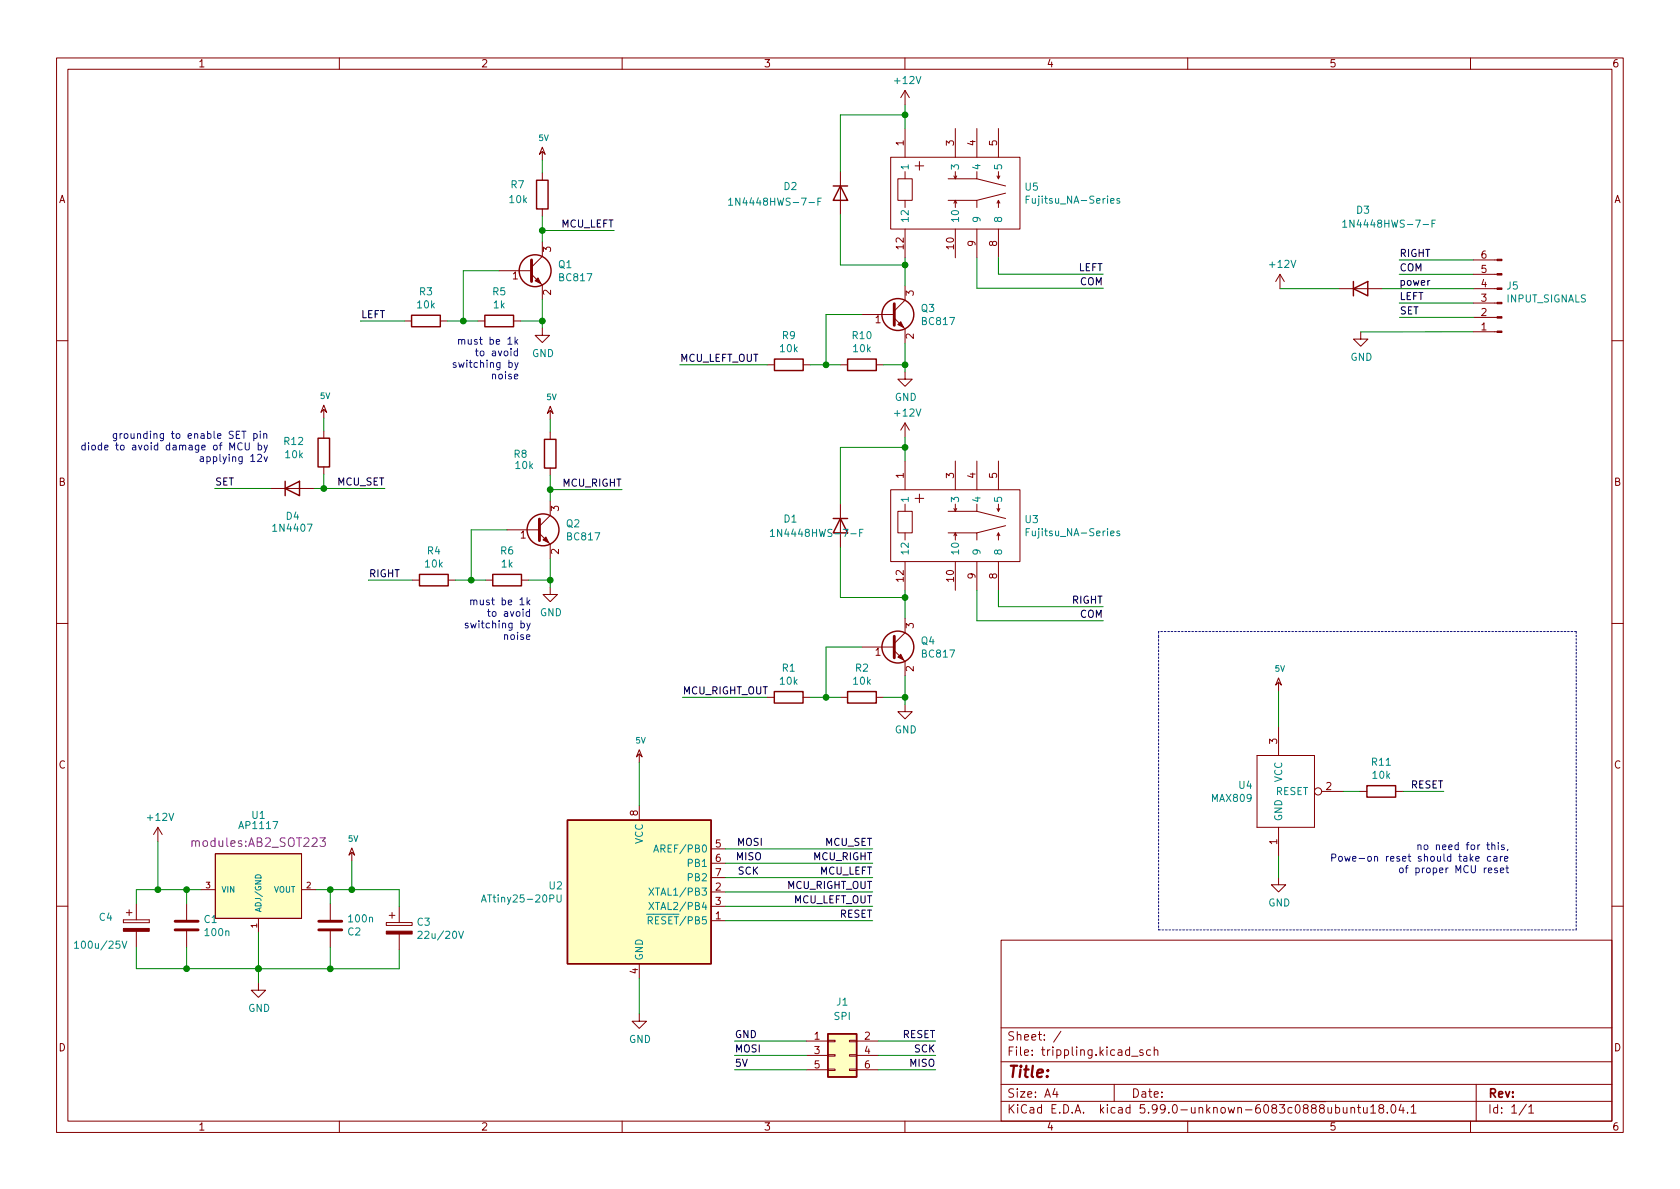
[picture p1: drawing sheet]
<svg xmlns="http://www.w3.org/2000/svg" width="297mm" height="210mm" viewBox="0 0 297 210" stroke-linecap="round" stroke-linejoin="round" font-family="sans-serif">
<g fill="none" stroke="#840000" stroke-width=".18">
<path d="M10 10.2h277v190.1h-277zM12 12.2h273v186.1h-273zM60 10.2v2M110 10.2v2M160 10.2v2M160 16v2.5M160 16l-.7 1.3M160 16l.8 1.3M210 10.2v2M260 10.2v2M95.9 26l.5 1.3-.5-.5-.5 .5zM95.9 26.8v1.5"/>
<path d="M95.9 30.6v1.3M95.9 37v1.2M148.6 30.3v7.7M157.5 27.8h22.8v12.7h-22.8zM158.7 31.6h2.6v3.8h-2.6zM160 22.7v5.1M160 30.3v1.3M160 35.4v1.3M161.8 29.3h1.5M162.6 28.6v1.5M167.6 35.4h5.1v1.3M168.7 35.9l.2-.5 .3 .5"/>
<path d="M168.7 31.1l.2 .5 .3-.5M168.9 22.7v5.1M168.9 30.3v1.3M168.9 35.4v1.3M172.7 30.3v1.3h-5.1M172.7 22.7v5.1M172.7 31.6l5.1 1.3M176.3 35.9l.2-.5 .3 .5M176.3 31.1l.2 .5 .3-.5M176.5 22.7v5.1M176.5 30.3v1.3M176.5 35.4v1.3"/>
<path d="M177.8 34.2l-5.1 1.2M71.5 56.8h1.3M77.9 56.8h1.2M84.5 56.8h1.2M88.3 47.9h5.7M90.8 56.8h1.3M94 48.5l1.9 1.9v2.6M95.9 58v1.3h1.3l-1.3 1.3-1.3-1.3h1.3M95.9 42.8v2.5l-1.9 1.9M152.4 55.6h5.7M158.1 56.3l1.9 1.9v2.5M160 40.5v5.1"/>
<path d="M160 50.5v2.6l-1.9 1.9M168.9 40.5v5.1M172.7 40.5v5.1M176.5 40.5v5.1M226.3 48.5l-.7 1.3M226.3 48.5v2.5M226.3 48.5l.8 1.3M236.8 51h7.6M240.6 58.7v1.3h1.3l-1.3 1.2-1.3-1.2h1.3M260.5 51h4.2M260.5 46h4.2M260.5 48.5h4.2"/>
<path d="M260.5 53.6h4.2M260.5 56.1h4.2M260.5 58.7h4.2M10 60.2h2M57.3 71.6l.5 1.3-.5-.5-.6 .5zM57.3 72.4v1.5M57.3 76.2v1.3M97.3 71.9l.5 1.2-.5-.5-.5 .5zM97.3 72.6v1.5M97.3 76.4v1.3M135.7 64.5h1.2M142 64.5h1.3"/>
<path d="M148.6 64.5h1.3M154.9 64.5h1.3M160 65.8v1.3h1.3l-1.3 1.2-1.3-1.2h1.3M160 74.8v2.5M160 74.8l-.7 1.3M160 74.8l.8 1.3M285 60.2h2M47.9 86.4h7.6M57.3 82.6v1.2M89.7 93.7h5.7M95.4 94.3l1.9 1.9v2.6M97.3 82.8v1.2"/>
<path d="M97.3 88.6v2.6l-1.9 1.9M148.6 89.1v7.7M157.5 86.6h22.8v12.7h-22.8zM158.7 90.4h2.6v3.8h-2.6zM160 81.5v5.1M160 89.1v1.3M160 94.2v1.3M160 99.3v5.1M161.8 88.1h1.5M162.6 87.4v1.5M167.6 94.2h5.1v1.3M168.7 94.7l.2-.5 .3 .5"/>
<path d="M168.7 89.9l.2 .5 .3-.5M168.9 81.5v5.1M168.9 89.1v1.3M168.9 94.2v1.3M168.9 99.3v5.1M172.7 89.1v1.3h-5.1M172.7 90.4l5.1 1.3M172.7 81.5v5.1M172.7 99.3v5.1M176.3 94.7l.2-.5 .3 .5M176.3 89.9l.2 .5 .3-.5M176.5 81.5v5.1"/>
<path d="M176.5 89.1v1.3M176.5 94.2v1.3M176.5 99.3v5.1M177.8 93l-5.1 1.2M10 110.2h2M72.9 102.6h1.3M79.2 102.6h1.3M85.9 102.6h1.2M92.2 102.6h1.3M97.3 103.9v1.2h1.3l-1.3 1.3-1.3-1.3h1.3M152.4 114.4h5.7M158.1 115.1l1.9 1.9v2.5"/>
<path d="M160 109.3v2.6l-1.9 1.9M226.1 119.9l.5 1.3-.5-.6-.5 .6zM285 110.2h2M113 132.6l.5 1.3-.5-.6-.5 .6zM113 133.3v1.6M135.6 123.3h1.3M142 123.3h1.3M148.6 123.3h1.3M154.9 123.3h1.3M160 124.6v1.3h1.3l-1.3 1.2-1.3-1.2h1.3M222.2 133.6v12.7zM222.2 133.6h10.2z"/>
<path d="M226.1 120.6v1.6M226.1 128.5v5.1M232.4 133.6v12.7zM233.7 139.9h3.8M240.4 139.9h1.3M246.8 139.9h1.2M24.1 159.9v2.8M27.9 146.3l-.7 1.3M27.9 146.3v2.5M27.9 146.3l.8 1.3M33 159.9v2.8M35.5 157.3h2.6"/>
<path d="M38.1 151h15.2v11.4h-15.2zM53.3 157.3h2.6M58.4 159.9v2.8M62.2 150l.5 1.2-.5-.5-.5 .5zM62.2 150.7v1.5M113 142.5v2.5M125.7 157.7h2.6M125.7 150.1h2.6M125.7 152.6h2.6M125.7 155.2h2.6M222.2 146.3h10.2zM226.1 155.2v1.3h1.2l-1.2 1.2-1.3-1.2h1.3"/>
<path d="M226.1 146.3v5.1M10 160.2h2M21.8 162.7v.5zM21.8 163.2h4.6zM21.8 162.7h4.6zM22.3 161.4h1M22.8 160.9v1M24.1 164.7v2.8M26.4 162.7v.5zM33 164.7v2.8M45.7 173.8v1.3h1.3l-1.3 1.3-1.3-1.3h1.3M45.7 162.4v2.5"/>
<path d="M58.4 164.7v2.8M68.3 163.1h4.6v.5h-4.6zM68.8 161.9h1M69.3 161.4v1M70.6 160.3v2.8M70.6 165.2v2.8M113 179.3v1.3h1.3l-1.3 1.3-1.2-1.3h1.2M113 170.4v2.6M125.7 162.8h2.6M125.7 160.3h2.6M177 166.3h108v32h-108zM285 160.2h2"/>
<path d="M60 198.3v2M110 198.3v2M142.6 184.1h3.8M142.6 186.6h3.8M142.6 189.2h3.8M146.4 189h1.3v.3h-1.3zM146.4 186.5h1.3v.3h-1.3zM146.4 184h1.3v.2h-1.3zM150.2 189h1.3v.3h-1.3zM150.2 186.5h1.3v.3h-1.3zM150.2 184h1.3v.2h-1.3zM151.5 184.1h3.8"/>
<path d="M151.5 186.6h3.8M151.5 189.2h3.8M160 198.3v2M177 194.8h108M177 191.8h108M177 187.8h108M177 181.8h108M186.5 192.5l-.4 1h1M186.9 193v1M187.6 182.4l-1.3 1.9M197 191.8v3M200.1 186.8h1.1"/>
<path d="M202.1 185.7l-.4-.1-.2 .2 .1 .3 .5 .1v.4h-.6M203.4 185.7l-.4-.1-.3 .3v.4l.2 .3h.5M204.1 185.8l.2-.2 .3 .1 .1 .9M204.1 185.1v1.5M210 198.3v2M236.1 195.9l.5-.1 .3 .3v.4l-.2 .3h-.6M237.5 195.8l.1 1h.3l.2-.1M238.1 195.8v1M238.9 196l.2-.2 .3 .1 .1 .9M238.9 195.8v1M240 195.8h.6M240.2 195.3v1.3l.4 .2"/>
<path d="M241.1 195.8v1h.4l.2-.1M241.7 195.8v1M242.4 195.8l.4-.5v1.5M242.4 196.8h.8M244.1 196l-.3-.3 .1-.2 .2-.2 .4 .1 .1 .2v.2l-.7 .2-.1 .3 .1 .4 .2 .1h.3l.2-.3v-.4l-.2-.1M245.3 196.7v.1M246.1 195.4l.2-.1a.81 .81 0 0 1 .6 .7 .81 .81 0 0 1-.3 .8h-.2a.81 .81 0 0 1-.5-.6 .81 .81 0 0 1 .2-.8zM247.7 195.3l-.3 1h.9M248.1 195.8v1M248.9 196.7v.1M249.5 195.8l.4-.5v1.5M249.5 196.8h.9"/>
<path d="M260 198.3v2M261 191.8v6.5M269.9 195.3l-1.3 1.9M270.3 195.8l.4-.5v1.5M270.3 196.8h.9"/>
<circle cx="233" cy="139.9" r=".63"/>
</g>
<g fill="none" stroke="#840000" stroke-width=".25">
<path d="M94.9 31.9h2v5.1h-2zM147.3 32.9h2.6M148.6 32.9l1.3 2.5h-2.6zM72.8 55.7h5.1v2.1h-5.1zM85.7 55.7h5.1v2.1h-5.1zM239.3 51l2.5-1.2v2.5zM239.3 49.8v2.5M56.2 77.5h2.1v5.1h-2.1zM96.3 77.7h2v5.1h-2zM136.9 63.5h5.1v2h-5.1zM149.9 63.5h5v2h-5zM50.4 86.4l2.6-1.3v2.5z"/>
<path d="M50.4 85.1v2.5M147.3 91.7h2.6M148.6 91.7l1.3 2.5h-2.6zM74.2 101.6h5v2h-5zM87.1 101.6h5.1v2h-5.1zM136.9 122.3h5.1v2h-5.1zM149.9 122.3h5v2h-5zM241.7 138.9h5.1v2.1h-5.1zM100.3 145h25.4v25.4h-25.4zM146.4 182.8h5.1v7.6h-5.1z"/>
<circle cx="94.6" cy="47.9" r="2.82"/>
<circle cx="158.7" cy="55.6" r="2.82"/>
<circle cx="96" cy="93.7" r="2.82"/>
<circle cx="158.7" cy="114.4" r="2.82"/>
</g>
<g fill="none" stroke="#008484" stroke-width=".18">
<path d="M128.8 35.4l.4-.4v1.3M128.8 36.3h.7M144.6 35.6h.4M145.2 35h-.6v1.3M181.4 35.3h.5M182 34.7h-.6v1.2M196.4 35.5l.6-.1-.1-.2-.3-.1-.2 .2v.6h.5M197.9 35.2l-.3-.1-.1 .2v.2l.4 .1v.3h-.4M237.4 39.3l.4-.4v1.3M253.2 39.5h.4M253.8 38.9h-.6v1.3M237.4 40.2h.7"/>
<path d="M136.2 94l.4-.4v1.3M136.2 94.9h.7M152 94.2h.4M152.6 93.6h-.6v1.3M181.4 94.1h.5M182 93.5h-.6v1.2M196.4 94.3l.6-.1-.1-.2-.3-.1-.2 .2v.6h.5M197.9 94l-.3-.1-.1 .2v.2l.4 .1v.3h-.4M45.2 154.9a.54 .54 0 0 1 .6-.2 .54 .54 0 0 1 .4 .6h-1.1zM85.1 159.5l.4-1.3 .5 1.3M85.2 159.2h.6M98.5 158.2v1.1l.2 .2h.3l.2-.2v-1.1"/>
<path d="M114.7 157l.9 1.3M114.7 159.6l.9 1.2M115.6 150.7l.4-1.3 .4 1.3M115.6 157l-.9 1.3M115.6 159.6l-.9 1.2M115.7 150.3h.6M13.2 166.8l.3-.4v1.3M13.2 167.7h.7M21.6 166.4l.4 1.3 .4-1.3M73.9 164.8l.5-.1 .2 .3-.8 .9h.8M81.1 164.7l.4 1.2 .4-1.2M114.3 161.7h1.3"/>
<path d="M114.6 162.8l.6-.1 .1-.2v-.3l-.7-.1v1.3M114.9 162.8l.4 .6"/>
</g>
<path d="M94 46v3.8M158.1 53.7v3.8M95.4 91.8v3.8M158.1 112.5v3.8M31 162.9h4M31 164.4h4M56.4 162.9h4M56.4 164.4h4" fill="none" stroke="#840000" stroke-width=".51"/>
<g fill="#840000" stroke="#840000" stroke-width=".18">
<path d="M158.7 116.2l.6-.5 .5 1z"/>
<path d="M96 95.5l.5-.5 .5 1z"/>
<path d="M264.7 45.8h.9v.3h-.9z"/>
<path d="M264.7 48.4h.9v.2h-.9z"/>
<path d="M264.7 50.9h.9v.3h-.9z"/>
<path d="M264.7 53.5h.9v.2h-.9z"/>
<path d="M264.7 56h.9v.3h-.9z"/>
<path d="M264.7 58.5h.9v.3h-.9z"/>
<path d="M158.7 57.4l.6-.5 .5 1z"/>
<path d="M68.3 164.7h4.6v.5h-4.6z"/>
<path d="M21.8 164.2h4.6v.5h-4.6z"/>
<path d="M94.6 49.7l.5-.6 .5 1.1z"/>
</g>
<g fill="#ffffc2" stroke="#ffffc2" stroke-width=".18">
<path d="M146.4 182.8h5.1v7.6h-5.1z"/>
<path d="M100.3 145h25.4v25.4h-25.4z"/>
<path d="M38.1 151h15.2v11.4h-15.2z"/>
</g>
<path d="M56.6 148.2h.9l-.5 .5 .5 .2v.6l-.3 .2h-.4l-.2-.2" fill="none" stroke="#840084" stroke-width=".18"/>
<g fill="none" stroke="#0000c2" stroke-width=".18">
<path d="M15.1 78.8l-.4-.1-.2 .3 .1 .5h.5M15.1 78.3v1.3M15.7 78.3v.1M15.7 78.7v.9M16.3 78.8l.3-.1 .3 .3v.3l-.3 .3-.3-.1-.1-.2zM18 78.8l-.4-.1-.2 .3 .1 .5h.5M18 78.3v1.3M18.5 79.1l.6-.1-.1-.2-.3-.1-.2 .2 .1 .6h.4M20.6 76.7v1l-.2 .2h-.3M20.6 76.7h-.3l-.3 .2 .1 .6h.5M21.2 76.7v.8M21.6 76.7l-.4 .2"/>
<path d="M22.1 76.7h.3l.2 .2v.4l-.2 .2h-.3l-.1-.2zM46.6 76.8l.2-.1h.3l.1 .8M46.6 76.7v.8M46.7 78.7l.3 .9M47.3 78.7l-.4 1.2-.2 .1M80.6 64.2l-.3-.1-.2 .2 .1 .2 .4 .1v.3h-.5M81.1 60.1l.2-.1 .3 .1v.8M81.1 60v.9M81.6 60.2l.2-.2 .3 .1 .1 .8M84.1 62.1h.4M84.2 61.6v1.1l.3 .2M91.6 64.1l-.4 1.2-.2 .1"/>
<path d="M35.4 80.8h.5l.1 .8M36 81.1h-.4l-.2 .2 .2 .3h.4M82.7 110.3l-.3-.1-.1 .2v.2l.4 .1v.3h-.4M83.2 106.2l.2-.1 .3 .1 .1 .8M83.2 106.1v.9M83.8 106.3l.2-.2 .3 .1v.8M86.2 108.1h.5M86.4 107.7v1.1l.3 .2M93.7 110.2l-.4 1.1-.2 .2M235.5 151.7l.6-.1 .1-.2-.1-.3-.6-.1v1.3M236.8 151.5l.3-.1 .2 .3v.3l-.2 .3-.3-.1-.1-.2zM237.8 151.4l.2 .9 .2-.6 .3 .6 .2-.9"/>
<path d="M239.2 151.9l.6-.2-.1-.2-.4-.1-.1 .2v.6h.5M247.6 153.5h.3l.2 .2v.4l-.2 .2h-.3l-.2-.2zM248.5 153.5h.5M249 153.1l-.4 .1v1.1M250.7 149.5l.2-.1 .3 .1v.7M250.7 149.4v.8M251.9 149.5l.3-.1 .3 .2v.4l-.3 .2h-.3l-.1-.2zM266 151.9l.6-.2v-.2l-.4-.1-.2 .2 .1 .6h.5M266.2 153.5h.5M266.4 153.1v1.1l.3 .1M266.6 150.2l-.1 .2"/>
</g>
<path d="M204.9 111.7v.8M204.9 112.5v51.9M278.7 111.7h-73.8M204.9 164.4h73.8M278.7 164.4v-52.7" fill="none" stroke="#0000c2" stroke-width=".18" stroke-dasharray=".3 .3"/>
<g fill="none" stroke="#008400" stroke-width=".18">
<path d="M160 18.5v4.2M95.9 28.3v2.3M95.9 38.2v4.6M148.6 38v8.9h11.4M160 20.3h-11.4v10M63.8 56.8h7.7M79.1 56.8h5.4M88.3 47.9h-6.4v8.9M92.1 56.8h3.8M95.9 53v5M95.9 40.8h12.7M152.4 55.6h-6.4v8.9"/>
<path d="M160 45.6v4.9M172.7 45.6v5.4h22.4M176.5 45.6v2.9h18.5M226.3 51h10.5M244.4 51h16.1M247.4 46h13.1M247.4 48.5h13.1M247.4 53.6h13.1M247.4 56.1h13.1M260.5 58.7h-19.9M57.3 73.9v2.3M97.3 74.1v2.3"/>
<path d="M120.2 64.5h15.5M143.3 64.5h5.3M156.2 64.5h3.8M160 60.7v5.1M160 77.3v4.2M160 79.1h-11.4v10M38 86.4h9.9M55.5 86.4h12.5M57.3 83.8v2.6M89.7 93.7h-6.4v8.9M97.3 84v4.6M97.3 98.8v5.1"/>
<path d="M97.3 86.6h12.7M148.6 96.8v8.9h11.4M65.2 102.6h7.7M80.5 102.6h5.4M93.5 102.6h3.8M152.4 114.4h-6.4v8.9M160 104.4v4.9M160 119.5v5.1M172.7 104.4v5.4h22.4M176.5 104.4v2.9h18.5M113 134.9v7.6M120.6 123.3h15"/>
<path d="M143.3 123.3h5.3M156.2 123.3h3.8M226.1 122.2v6.3M237.5 139.9h2.9M248 139.9h7.3M27.9 148.8v8.5M33 157.3v2.6M35.5 157.3h-11.4v2.6M55.9 157.3h14.7v3M58.4 157.3v2.6M62.2 152.2v5.1M128.3 157.7h26"/>
<path d="M128.3 155.2h26M128.3 150.1h26M128.3 152.6h26M226.1 151.4v3.8M24.1 167.5v3.8h21.6M33 167.5v3.8M45.7 164.9v8.9M58.4 167.5v3.8M70.6 168v3.3h-24.9M113 173v6.3M128.3 160.3h26M128.3 162.8h26"/>
<path d="M129.9 189.2h12.7M129.9 186.6h12.7M129.9 184.1h12.7M155.3 189.2h10.1M155.3 186.6h10.1M155.3 184.1h10.1"/>
</g>
<g fill="#008400" stroke="#008400" stroke-width=".18">
<circle cx="95.9" cy="40.8" r=".51"/>
<circle cx="160" cy="46.9" r=".51"/>
<circle cx="160" cy="20.3" r=".51"/>
<circle cx="33" cy="171.3" r=".51"/>
<circle cx="33" cy="157.3" r=".51"/>
<circle cx="58.4" cy="157.3" r=".51"/>
<circle cx="27.9" cy="157.3" r=".51"/>
<circle cx="45.7" cy="171.3" r=".51"/>
<circle cx="58.4" cy="171.3" r=".51"/>
<circle cx="160" cy="123.3" r=".51"/>
<circle cx="146.1" cy="123.3" r=".51"/>
<circle cx="160" cy="64.5" r=".51"/>
<circle cx="146.1" cy="64.5" r=".51"/>
<circle cx="160" cy="79.1" r=".51"/>
<circle cx="160" cy="105.7" r=".51"/>
<circle cx="95.9" cy="56.8" r=".51"/>
<circle cx="81.9" cy="56.8" r=".51"/>
<circle cx="57.3" cy="86.4" r=".51"/>
<circle cx="97.3" cy="86.6" r=".51"/>
<circle cx="97.3" cy="102.6" r=".51"/>
<circle cx="62.2" cy="157.3" r=".51"/>
<circle cx="83.3" cy="102.6" r=".51"/>
</g>
<text font-size="2.8" fill="#840000" x="178" y="190.6">Title:</text>
<text font-size="2.1" fill="#840084" x="34.3" y="149.8">modules:AB2_SOT223</text>
<g font-size="2.1" fill="#840000">
<text x="178" y="184">Sheet: /</text>
<text x="178" y="186.7">File: trippling.kicad_sch</text>
<text x="178" y="196.9">KiCad E.D.A. kicad 5.99.0-unknown-6083c0888ubuntu18.04.1</text>
<text x="178" y="194.1">Size: A4</text>
<text x="200" y="194.1">Date:</text>
<text x="263" y="194.1">Rev:</text>
<text x="263" y="196.9">Id: 1/1</text>
</g>
<g font-size="1.8" fill="#840000">
<text x="35" y="11.9">1</text>
<text x="85" y="11.9">2</text>
<text x="135" y="11.9">3</text>
<text x="185" y="11.9">4</text>
<text x="235" y="11.9">5</text>
<text x="285" y="11.9">6</text>
<text x="159.8" y="25.8" transform="rotate(-90 159.8 25.8)">1</text>
<text x="168.7" y="25.8" transform="rotate(-90 168.7 25.8)">3</text>
<text x="172.5" y="25.8" transform="rotate(-90 172.5 25.8)">4</text>
<text x="176.3" y="25.8" transform="rotate(-90 176.3 25.8)">5</text>
<text x="10.3" y="35.9">A</text>
<text x="285.3" y="35.9">A</text>
<text x="97.4" y="44.6" transform="rotate(-90 97.4 44.6)">3</text>
<text x="159.8" y="44" transform="rotate(-90 159.8 44)">12</text>
<text x="168.7" y="44" transform="rotate(-90 168.7 44)">10</text>
<text x="172.5" y="43.5" transform="rotate(-90 172.5 43.5)">9</text>
<text x="176.3" y="43.5" transform="rotate(-90 176.3 43.5)">8</text>
<text x="261.9" y="45.7">6</text>
<text x="90.6" y="49.4">1</text>
<text x="97.4" y="52.2" transform="rotate(-90 97.4 52.2)">2</text>
<text x="161.5" y="52.3" transform="rotate(-90 161.5 52.3)">3</text>
<text x="261.9" y="53.3">3</text>
<text x="261.9" y="50.8">4</text>
<text x="261.9" y="48.3">5</text>
<text x="154.8" y="57.1">1</text>
<text x="161.5" y="59.9" transform="rotate(-90 161.5 59.9)">2</text>
<text x="261.9" y="58.4">1</text>
<text x="261.9" y="55.9">2</text>
<text x="10.3" y="85.9">B</text>
<text x="159.8" y="84.6" transform="rotate(-90 159.8 84.6)">1</text>
<text x="168.7" y="84.6" transform="rotate(-90 168.7 84.6)">3</text>
<text x="172.5" y="84.6" transform="rotate(-90 172.5 84.6)">4</text>
<text x="176.3" y="84.6" transform="rotate(-90 176.3 84.6)">5</text>
<text x="285.3" y="85.9">B</text>
<text x="92" y="95.2">1</text>
<text x="98.8" y="90.4" transform="rotate(-90 98.8 90.4)">3</text>
<text x="98.8" y="98" transform="rotate(-90 98.8 98)">2</text>
<text x="159.8" y="102.8" transform="rotate(-90 159.8 102.8)">12</text>
<text x="168.7" y="102.8" transform="rotate(-90 168.7 102.8)">10</text>
<text x="172.5" y="102.3" transform="rotate(-90 172.5 102.3)">9</text>
<text x="176.3" y="102.3" transform="rotate(-90 176.3 102.3)">8</text>
<text x="161.5" y="111.1" transform="rotate(-90 161.5 111.1)">3</text>
<text x="154.8" y="115.9">1</text>
<text x="161.5" y="118.7" transform="rotate(-90 161.5 118.7)">2</text>
<text x="225.8" y="131.6" transform="rotate(-90 225.8 131.6)">3</text>
<text x="10.3" y="135.9">C</text>
<text x="285.3" y="135.9">C</text>
<text x="234.5" y="139.7">2</text>
<text x="112.8" y="144.3" transform="rotate(-90 112.8 144.3)">8</text>
<text x="126.5" y="149.9">5</text>
<text x="225.8" y="149.3" transform="rotate(-90 225.8 149.3)">1</text>
<text x="126.5" y="152.4">6</text>
<text x="126.5" y="154.9">7</text>
<text x="126.5" y="157.5">2</text>
<text x="126.5" y="160">3</text>
<text x="126.5" y="162.6">1</text>
<text x="112.8" y="172.2" transform="rotate(-90 112.8 172.2)">4</text>
<text x="10.3" y="185.9">D</text>
<text x="144" y="183.8">1</text>
<text x="152.9" y="183.8">2</text>
<text x="285.3" y="185.9">D</text>
<text x="144" y="186.4">3</text>
<text x="144" y="188.9">5</text>
<text x="152.9" y="186.4">4</text>
<text x="152.9" y="188.9">6</text>
<text x="35" y="199.9">1</text>
<text x="85" y="199.9">2</text>
<text x="135" y="199.9">3</text>
<text x="185" y="199.9">4</text>
<text x="235" y="199.9">5</text>
<text x="285" y="199.9">6</text>
</g>
<g font-size="1.8" fill="#008484">
<text x="158.3" y="14.8">+12V</text>
<text x="160.7" y="29.8" transform="rotate(-90 160.7 29.8)">1</text>
<text x="169.5" y="29.8" transform="rotate(-90 169.5 29.8)">3</text>
<text x="173.4" y="29.8" transform="rotate(-90 173.4 29.8)">4</text>
<text x="177.2" y="29.8" transform="rotate(-90 177.2 29.8)">5</text>
<text x="90.1" y="35.9">10k</text>
<text x="90.4" y="33.3">R7</text>
<text x="138.6" y="33.6">D2</text>
<text x="181.3" y="33.7">U5</text>
<text x="130.2" y="36.4">1N4448HWS-7-F</text>
<text x="160.7" y="39.5" transform="rotate(-90 160.7 39.5)">12</text>
<text x="169.5" y="39.5" transform="rotate(-90 169.5 39.5)">10</text>
<text x="173.4" y="39.5" transform="rotate(-90 173.4 39.5)">9</text>
<text x="177.2" y="39.5" transform="rotate(-90 177.2 39.5)">8</text>
<text x="182.1" y="36">Fujitsu_NA-Series</text>
<text x="238.8" y="40.2">1N4448HWS-7-F</text>
<text x="239.9" y="37.8">D3</text>
<text x="98.7" y="47.4">Q1</text>
<text x="224.6" y="47.4">+12V</text>
<text x="74.2" y="52.2">R3</text>
<text x="87.1" y="52.2">R5</text>
<text x="99" y="49.7">BC817</text>
<text x="266.4" y="53.5">INPUT_SIGNALS</text>
<text x="266.5" y="51.2">J5</text>
<text x="73.8" y="54.5">10k</text>
<text x="87.3" y="54.5">1k</text>
<text x="138.3" y="60">R9</text>
<text x="150.8" y="60">R10</text>
<text x="162.9" y="55.2">Q3</text>
<text x="163.1" y="57.5">BC817</text>
<text x="94" y="63.1">GND</text>
<text x="138" y="62.3">10k</text>
<text x="150.9" y="62.3">10k</text>
<text x="238.8" y="63.8">GND</text>
<text x="158.2" y="70.9">GND</text>
<text x="158.3" y="73.6">+12V</text>
<text x="50.3" y="78.7">R12</text>
<text x="50.5" y="81">10k</text>
<text x="90.9" y="80.9">R8</text>
<text x="91.2" y="82.9">10k</text>
<text x="160.7" y="88.6" transform="rotate(-90 160.7 88.6)">1</text>
<text x="169.5" y="88.6" transform="rotate(-90 169.5 88.6)">3</text>
<text x="173.4" y="88.6" transform="rotate(-90 173.4 88.6)">4</text>
<text x="177.2" y="88.6" transform="rotate(-90 177.2 88.6)">5</text>
<text x="48.6" y="94">1N4407</text>
<text x="50.6" y="91.9">D4</text>
<text x="100.1" y="93.2">Q2</text>
<text x="100.4" y="95.5">BC817</text>
<text x="137.6" y="94.9">1N4448HWS-7-F</text>
<text x="138.6" y="92.4">D1</text>
<text x="181.3" y="92.5">U3</text>
<text x="182.1" y="94.8">Fujitsu_NA-Series</text>
<text x="75.2" y="100.3">10k</text>
<text x="75.6" y="98">R4</text>
<text x="88.5" y="98">R6</text>
<text x="88.7" y="100.3">1k</text>
<text x="160.7" y="98.3" transform="rotate(-90 160.7 98.3)">12</text>
<text x="169.5" y="98.3" transform="rotate(-90 169.5 98.3)">10</text>
<text x="173.4" y="98.3" transform="rotate(-90 173.4 98.3)">9</text>
<text x="177.2" y="98.3" transform="rotate(-90 177.2 98.3)">8</text>
<text x="95.4" y="109">GND</text>
<text x="162.9" y="114">Q4</text>
<text x="138.3" y="118.8">R1</text>
<text x="151.3" y="118.8">R2</text>
<text x="163.1" y="116.3">BC817</text>
<text x="138" y="121.1">10k</text>
<text x="150.9" y="121.1">10k</text>
<text x="158.2" y="129.7">GND</text>
<text x="242.6" y="135.4">R11</text>
<text x="242.7" y="137.7">10k</text>
<text x="214.3" y="141.8">MAX809</text>
<text x="219.1" y="139.5">U4</text>
<text x="225.5" y="140.6">RESET</text>
<text x="226.7" y="138.3" transform="rotate(-90 226.7 138.3)">VCC</text>
<text x="26.2" y="145.1">+12V</text>
<text x="42.5" y="146.6">AP1117</text>
<text x="44.6" y="144.8">U1</text>
<text x="113.7" y="149.3" transform="rotate(-90 113.7 149.3)">VCC</text>
<text x="226.7" y="145.3" transform="rotate(-90 226.7 145.3)">GND</text>
<text x="116.5" y="150.7">AREF/PB0</text>
<text x="121.8" y="153.3">PB1</text>
<text x="121.8" y="155.8">PB2</text>
<text x="86" y="159.6">ATtiny25-20PU</text>
<text x="97.1" y="157.3">U2</text>
<text x="115.7" y="158.4">XTAL1/PB3</text>
<text x="115.7" y="160.9">XTAL2/PB4</text>
<text x="224.2" y="160.3">GND</text>
<text x="13.9" y="167.8">100u/25V</text>
<text x="17.6" y="162.8">C4</text>
<text x="36.1" y="163.2">C1</text>
<text x="36.4" y="165.5">100n</text>
<text x="61.5" y="165.4">C2</text>
<text x="61.8" y="163.1">100n</text>
<text x="73.8" y="163.7">C3</text>
<text x="74.5" y="166">22u/20V</text>
<text x="115.4" y="163.4">RESET/PB5</text>
<text x="113.7" y="169.9" transform="rotate(-90 113.7 169.9)">GND</text>
<text x="43.9" y="178.9">GND</text>
<text x="147.9" y="177.8">J1</text>
<text x="111.2" y="184.4">GND</text>
<text x="147.5" y="180.4">SPI</text>
</g>
<g font-size="1.8">
<text x="99.2" y="40.2">MCU_LEFT</text>
<text x="190.6" y="47.9">LEFT</text>
<text x="247.4" y="45.4">RIGHT</text>
<text x="247.4" y="48">COM</text>
<text x="190.9" y="50.4">COM</text>
<text x="247.4" y="53">LEFT</text>
<text x="247.8" y="50.5">power</text>
<text x="247.4" y="55.6">SET</text>
<text x="120.2" y="64">MCU_LEFT_OUT</text>
<text x="38" y="85.8">SET</text>
<text x="59.6" y="85.8">MCU_SET</text>
<text x="99.5" y="86">MCU_RIGHT</text>
<text x="189.5" y="106.7">RIGHT</text>
<text x="190.9" y="109.2">COM</text>
<text x="120.6" y="122.8">MCU_RIGHT_OUT</text>
<text x="249.4" y="139.4">RESET</text>
<text x="130.5" y="149.6">MOSI</text>
<text x="145.9" y="149.6">MCU_SET</text>
<text x="130.3" y="152.1">MISO</text>
<text x="130.5" y="154.6">SCK</text>
<text x="143.8" y="152.1">MCU_RIGHT</text>
<text x="144.9" y="154.6">MCU_LEFT</text>
<text x="139.1" y="157.2">MCU_RIGHT_OUT</text>
<text x="140.2" y="159.7">MCU_LEFT_OUT</text>
<text x="148.4" y="162.3">RESET</text>
<text x="129.9" y="183.6">GND</text>
<text x="159.5" y="183.6">RESET</text>
<text x="129.9" y="186.1">MOSI</text>
<text x="129.9" y="188.6">5V</text>
<text x="160.9" y="188.6">MISO</text>
<text x="161.7" y="186.1">SCK</text>
</g>
<g font-size="1.8" fill="#008400">
<text x="63.8" y="56.2">LEFT</text>
<text x="65.2" y="102.1">RIGHT</text>
</g>
<g font-size="1.8" fill="#0000c2">
<text x="81.2" y="65">switching by</text>
<text x="82.6" y="60.9">must be 1k</text>
<text x="85.1" y="63">to avoid</text>
<text x="87.3" y="67.1">noise</text>
<text x="23.5" y="77.6">grounding to enable SET pin</text>
<text x="19.1" y="79.6">diode to avoid damage of MCU by</text>
<text x="36.8" y="81.7">applying 12v</text>
<text x="84.8" y="107">must be 1k</text>
<text x="83.3" y="111.1">switching by</text>
<text x="87.2" y="109.1">to avoid</text>
<text x="89.4" y="113.1">noise</text>
<text x="240.4" y="152.3">Powe-on reset should take care</text>
<text x="249.9" y="154.4">of proper MCU reset</text>
<text x="253.2" y="150.3">no need for this,</text>
</g>
<g font-size="1.4" fill="#008484">
<text x="95.2" y="24.9">5V</text>
<text x="56.6" y="70.5">5V</text>
<text x="96.6" y="70.7">5V</text>
<text x="225.4" y="118.8">5V</text>
<text x="112.4" y="131.5">5V</text>
<text x="61.6" y="148.8">5V</text>
<text x="39.1" y="157.8">VIN</text>
<text x="46.2" y="161.4" transform="rotate(-90 46.2 161.4)">ADJ/GND</text>
<text x="48.4" y="157.8">VOUT</text>
</g>
<g font-size="1.4" fill="#840000">
<text x="36.4" y="157.1">3</text>
<text x="54.2" y="157.1">2</text>
<text x="45.4" y="164.1" transform="rotate(-90 45.4 164.1)">1</text>
</g>
</svg>
